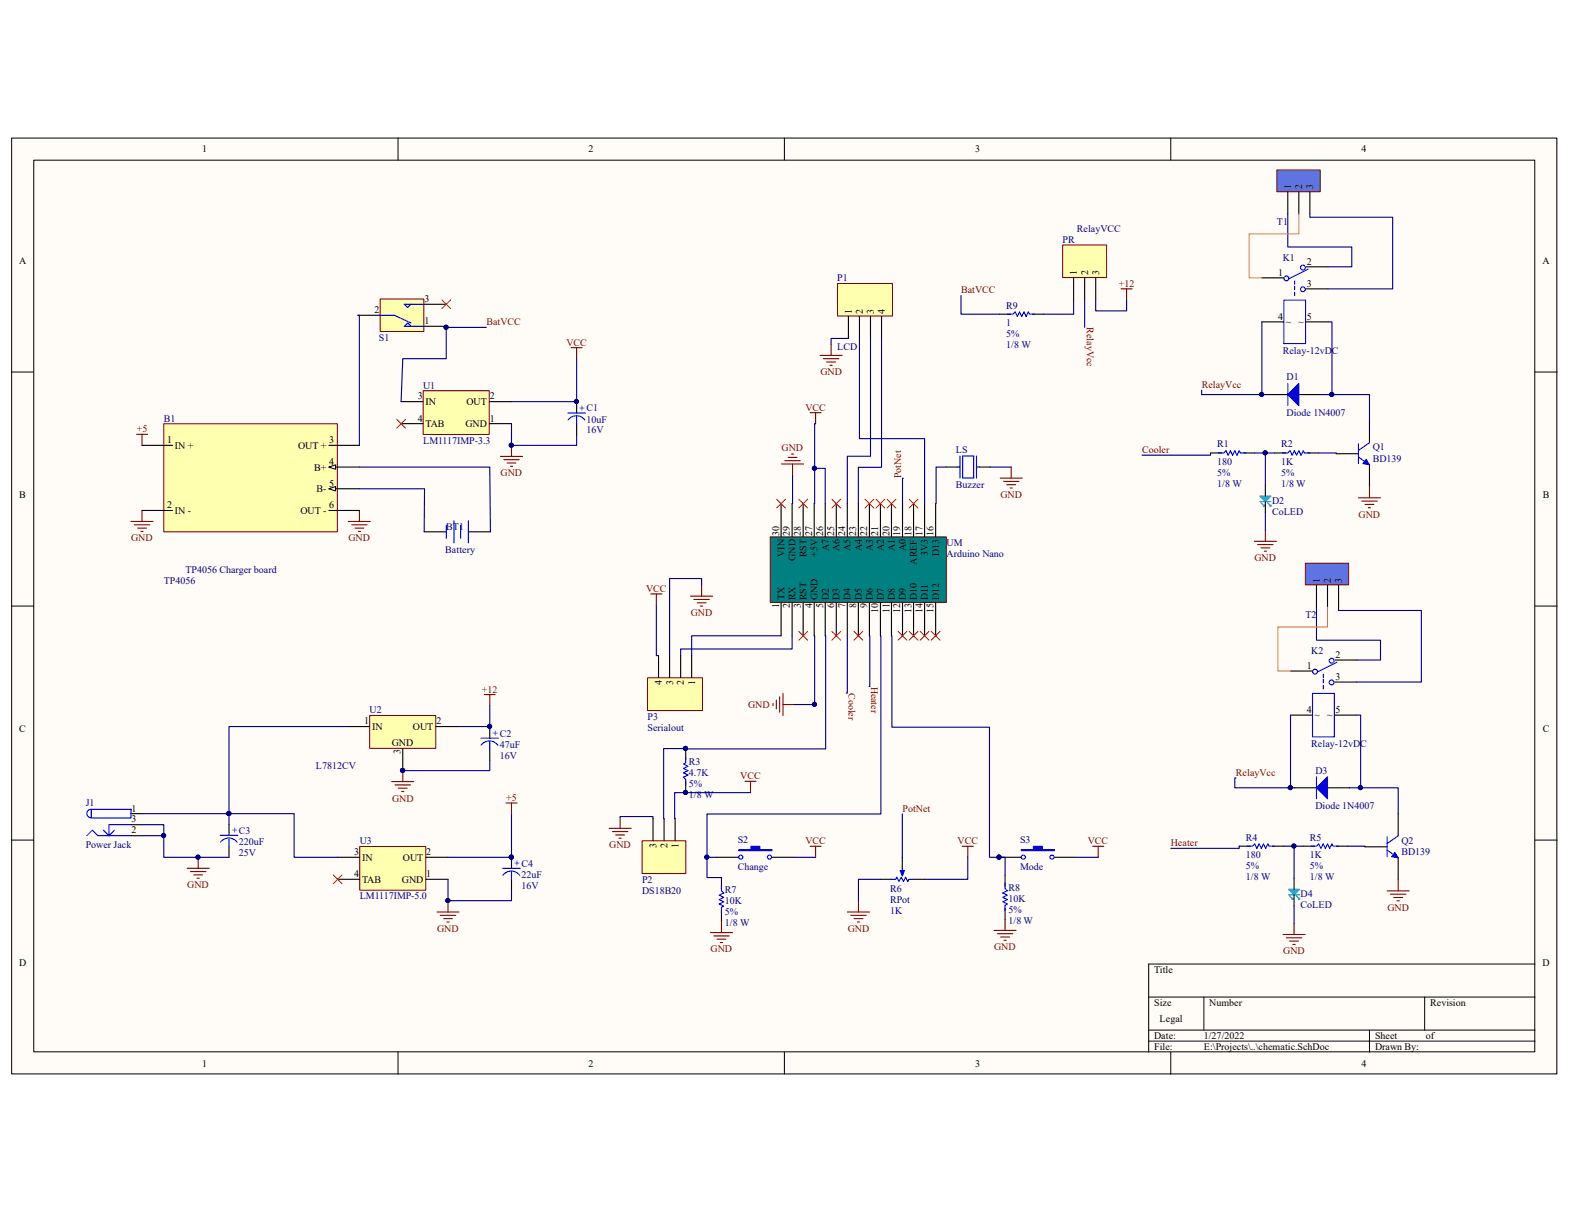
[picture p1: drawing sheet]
<svg xmlns="http://www.w3.org/2000/svg" width="279mm" height="216mm" viewBox="0 0 279 216" stroke-linecap="round" stroke-linejoin="round" font-family="sans-serif">
<path d="M2.1 24.6h275.1v166.7h-275.1z" fill="#fffcf8"/>
<path d="M2.1 24.6h275.1v166.7h-275.1z" fill="none" stroke="#000" stroke-width=".18"/>
<path d="M6.1 28.6h267.2v158.8h-267.2z" fill="#fffcf8"/>
<g fill="none" stroke="#000" stroke-width=".18">
<path d="M6 28.5h267.3v158.9h-267.3zM70.9 24.6v3.9M139.7 24.6v3.9M208.5 24.6v3.9M2.1 66.3h3.9M273.4 66.3h3.9M2.1 108h3.9M273.4 108h3.9M2.1 149.7h3.9M273.4 149.7h3.9M204.6 177.6h68.8M214.4 177.6v5.9"/>
<path d="M253.7 177.6v5.9M273.4 171.7h-68.8v15.7M70.9 187.4v3.9M139.7 187.4v3.9M204.6 183.5h68.8M204.6 185.5h68.8M208.5 187.4v3.9M243.9 183.5v3.9"/>
</g>
<path d="M241.9 79.1v3.5M243.9 78.9l-2 1.3M170.4 83.2h.5M170.9 81.2v4M171.4 81.2h2v4h-2zM173.9 81.2v4M173.9 83.2h.5M241.9 81.4l2 1.4" fill="none" stroke="#00f" stroke-width=".2"/>
<path d="M243.9 74.9v4M168.5 83.2h1.9M174.4 83.2h1.9M225.3 86.4v2M225.3 89.4v1.9M238 80.8h3.9M243.9 82.8v3.9" fill="none" stroke="#000" stroke-width=".2"/>
<path d="M224.3 88.4h2l-1 1zM224.3 89.4h2M224.5 89.6l.6 .5v-.1M224.5 88.4l.6 .6h.2l.4-.4h-.8l.4 .2-.2-.2M224.7 88.6h1.2l-.6 .6zM224.9 90.1h.2M225.5 88.6l-.2 .2M225.7 89.6l.6 .5M226.1 88.4l-.2 .2M226.1 90.1h.2M226.3 90v.1" fill="none" stroke="#009cca" stroke-width=".2"/>
<path d="M243.3 81.8l.6 1-1.2-.2z" fill="#00f"/>
<path d="M243.3 81.8l.6 1-1.2-.2z" fill="none" stroke="#00f" stroke-width=".18"/>
<path d="M224.7 49.5h3.9M224.7 57.3h3.9M232.6 47.5h3.9M232.6 51.5h3.9M232.6 57.3h3.9" fill="none" stroke="#000" stroke-width=".2"/>
<g fill="none" stroke="#00f" stroke-width=".2">
<path d="M228.6 53.5h3.9v7.7h-3.9v-7.6M230.5 50v.7M230.5 51v.6M230.5 52.1v.6M233 47.9l-3.4 1.7"/>
<circle cx="229.1" cy="49.6" r=".43"/>
<circle cx="232" cy="47.7" r=".43"/>
<circle cx="232" cy="51.5" r=".43"/>
</g>
<path d="M178.1 85.2h3.9M178.7 85.8h2.8M179.3 86.3h1.6M179.9 86.9h.4M180.1 83.2v2" fill="none" stroke="#800000" stroke-width=".2"/>
<path d="M64.1 150.8h11.7v7.8h-11.7z" fill="#ffffb0"/>
<path d="M64.1 150.8h11.7v7.8h-11.7z" fill="none" stroke="#800000" stroke-width=".18"/>
<path d="M60.1 152.7h4M60.1 156.6h4M75.9 152.7h3.9M75.9 156.6h3.9" fill="none" stroke="#000" stroke-width=".2"/>
<path d="M75.4 69.6h11.7v7.8h-11.7z" fill="#ffffb0"/>
<path d="M75.4 69.6h11.7v7.8h-11.7z" fill="none" stroke="#800000" stroke-width=".18"/>
<path d="M71.4 71.5h4M71.4 75.5h4M87.2 71.5h3.9M87.2 75.5h3.9" fill="none" stroke="#000" stroke-width=".2"/>
<path d="M65.9 127.5h11.7v5.8h-11.7z" fill="#ffffb0"/>
<path d="M65.8 127.5h11.8v5.8h-11.8z" fill="none" stroke="#800000" stroke-width=".18"/>
<g fill="none" stroke="#000" stroke-width=".2">
<path d="M102.7 71.6v2M102.7 75.5v2M61.9 129.4h3.9M71.7 133.3v4M77.6 129.4h4M87.2 129.5v2M87.2 133.5v1.9M23.3 144.9h2M23.3 148.9h2M23.3 146.9h2M40.8 146.8v2M40.8 150.8v1.9"/>
<path d="M91.1 152.7v2M91.1 156.6v2"/>
</g>
<g fill="#000080" stroke="#000080" stroke-width=".18">
<circle cx="71.7" cy="137.2" r=".37"/>
<circle cx="91.1" cy="152.7" r=".37"/>
<circle cx="91.1" cy="79.3" r=".37"/>
</g>
<g fill="none" stroke="#00f" stroke-width=".2">
<path d="M101.1 73.6h3.2M101.2 74.8a1.84 1.84 0 0 1 2.9 0M102.7 74.2v1.3M85.6 131.5h3.2M85.7 132.7a1.86 1.86 0 0 1 3 .1M87.2 132.1v1.4M15.5 148.9l.9-1 1 1h5.9M16.2 144.2a.75 .75 0 0 0-.7 .7 .75 .75 0 0 0 .7 .8M16.2 144.2h7.1v1.5h-7.1zM20.4 147.9l-1 1M23.3 146.9h-3.9v2l-1-1M39.2 148.8h3.2"/>
<path d="M39.3 150a1.85 1.85 0 0 1 2.9 0M40.8 149.4v1.4M89.5 154.7h3.2M89.6 155.9a1.85 1.85 0 0 1 3 0M91.1 155.3v1.3"/>
</g>
<g fill="none" stroke="#800000" stroke-width=".2">
<path d="M91.1 79.3v2M23.3 92.9h4M23.9 93.5h2.8M24.5 94.1h1.6M25.1 94.7h.4M25.3 90.9v2M62 92.9h4M62.6 93.5h2.8M63.2 94.1h1.6M63.8 94.7h.4M64 90.9v2M89.1 81.3h4"/>
<path d="M89.7 81.9h2.8M90.3 82.5h1.6M90.9 83.1h.4M69.8 139.2h3.9M70.3 139.8h2.8M71.7 137.3v1.9M70.9 140.4h1.6M71.5 141h.4M77.8 162.5h3.9M78.4 163.1h2.8M79 163.6h1.6M79.6 164.2h.4"/>
<path d="M79.8 160.5v2"/>
</g>
<path d="M70.6 74.7l1.6 1.6M72.2 74.7l-1.6 1.6M59.3 155.9l1.6 1.5M60.9 155.9l-1.6 1.5" fill="none" stroke="#f00" stroke-width=".18"/>
<path d="M67.7 53.3h7.8v5.8h-7.8z" fill="#ffffb0"/>
<path d="M67.7 53.3h7.8v5.8h-7.8z" fill="none" stroke="#800000" stroke-width=".18"/>
<path d="M63.7 56.2h4M75.5 58.1h4M75.5 54.2h4M75.5 94.7h4M83.4 94.7h3.9M156.7 156.6h2M162.6 156.6h2" fill="none" stroke="#000" stroke-width=".2"/>
<path d="M67.7 56.2h2.5l3 1.3M73.2 54.2l-.6 .6-.6-.6h3.5M73.2 58.1l-.6-.6-.6 .6h3.5M79.5 93.6v2.3M80.8 92.8v3.9M82 93.6v2.3M83.4 92.8v3.9M160.7 154.7v1" fill="none" stroke="#00f" stroke-width=".2"/>
<path d="M78.7 53.4l1.6 1.6M80.3 53.4l-1.6 1.6" fill="none" stroke="#f00" stroke-width=".18"/>
<g fill="none" stroke="#800000" stroke-width=".2">
<path d="M146 63.3h4M146.6 63.9h2.8M147.2 64.5h1.6M147.8 65.1h.4M148 61.3v2M139.2 82.7h3.9M139.8 82.1h2.7M140.3 81.5h1.6M140.9 80.9h.4M141.1 82.7v1.9M137.7 125.3v.4M138.2 124.7v1.6"/>
<path d="M138.8 124.1v2.8M139.4 123.5v4M139.4 125.5h2"/>
</g>
<path d="M160.3 155.1h.8l-.4 1z" fill="#00f"/>
<path d="M158.7 156.6h.8l.2-.4 .4 .8 .4-.8 .4 .8 .4-.8 .4 .8 .2-.4h.7M160.3 155.1h.8l-.4 1z" fill="none" stroke="#00f" stroke-width=".2"/>
<path d="M127.6 152.7h4M137.5 152.7h3.9M160.7 152.7v2" fill="none" stroke="#000" stroke-width=".2"/>
<path d="M131.6 151.3h2.1v-.5h1.6v.5h2.2v.2h-5.9z" fill-rule="evenodd" fill="#00f"/>
<g fill="none" stroke="#00f" stroke-width=".2">
<path d="M128.5 157.7v1l.4 .4-.8 .4 .8 .4-.8 .3 .8 .4-.8 .4 .8 .4-.4 .2v1M131.6 151.3h2.1v-.5h1.6v.5h2.2v.2h-5.9z"/>
<circle cx="131.9" cy="152.7" r=".37"/>
<circle cx="137" cy="152.7" r=".37"/>
</g>
<path d="M128.5 156.3v2M177.9 152.7h4M187.8 152.7h3.9M128.5 162.2v2" fill="none" stroke="#000" stroke-width=".2"/>
<g fill="none" stroke="#800000" stroke-width=".2">
<path d="M24.3 77.4h2M25.3 77.4v1.9M101.7 61.9h2M102.7 61.9v2M144.3 73.5h1.9M145.2 73.5v2M86.2 123.7h2M87.2 123.7v2M90.1 143h2M91.1 143v2M144.3 150.8h1.9M145.2 150.8v1.9"/>
<path d="M171.3 150.8h2M172.3 150.8v1.9M126.5 166.1h3.9M127.1 166.7h2.8M127.7 167.3h1.6M128.3 167.9h.4M128.5 164.2v1.9M150.9 162.5h3.9M151.5 163.1h2.7M152.1 163.6h1.6M152.7 164.2h.4M152.9 160.5v2"/>
</g>
<circle cx="177.9" cy="152.7" r=".37" fill="#000080" stroke="#000080" stroke-width=".18"/>
<path d="M181.9 151.3h2.1v-.5h1.6v.5h2.2v.2h-5.9z" fill-rule="evenodd" fill="#00f"/>
<g fill="none" stroke="#00f" stroke-width=".2">
<path d="M216.9 80.7h1l.4-.4 .4 .8 .4-.8 .4 .8 .4-.8 .4 .8 .4-.8 .2 .4h1M228.3 80.7h1l.4-.4 .4 .8 .4-.8 .4 .8 .4-.8 .4 .8 .4-.8 .2 .4h1M122.1 134.9v1l-.4 .2 .8 .4-.8 .4 .8 .4-.8 .4 .8 .4-.8 .4 .4 .3v1M179 157.3v1l.4 .4-.8 .4 .8 .4-.8 .4 .8 .3-.8 .4 .8 .4-.4 .2v1M181.9 151.3h2.1v-.5h1.6v.5h2.2v.2h-5.9z"/>
<circle cx="182.2" cy="152.7" r=".37"/>
<circle cx="187.3" cy="152.7" r=".37"/>
</g>
<g fill="#000080" stroke="#000080" stroke-width=".18">
<circle cx="177.9" cy="152.7" r=".37"/>
<circle cx="122.1" cy="141.2" r=".37"/>
<circle cx="122.1" cy="133.3" r=".37"/>
</g>
<path d="M225.4 70.3h3.9M231.3 70.3h3.9M215.6 80.7h1.9M221.5 80.7h1.9M227 80.7h1.9M232.9 80.7h1.9M122.1 133.3v2M122.1 139.2v2M179 155.9v2M179 161.8v2" fill="none" stroke="#000" stroke-width=".2"/>
<g fill="none" stroke="#800000" stroke-width=".2">
<path d="M223.4 96.4h3.9M224 97h2.7M224.5 97.6h1.6M225.1 98.2h.4M225.3 94.5v1.9M132.7 139.2h1.9M133.6 139.2v1.9M108.5 147.6h3.9M109.1 148.1h2.7M109.6 148.7h1.6M110.2 149.3h.4M110.4 145.6v2"/>
<path d="M194.6 150.8h2M195.6 150.8v1.9M177 165.7h3.9M177.6 166.3h2.8M178.2 166.9h1.6M178.8 167.5h.4M179 163.8v1.9"/>
</g>
<path d="M229.3 70.3l2-2v4z" fill="#00f"/>
<path d="M229.3 70.3l2-2v4zM229.3 68.3v4" fill="none" stroke="#00f" stroke-width=".2"/>
<path d="M241.9 88.7h3.9M242.5 89.3h2.7M243.1 89.9h1.6M243.7 90.4h.4M243.9 86.7v2" fill="none" stroke="#800000" stroke-width=".2"/>
<path d="M227.4 30.3h7.7v3.9h-7.7z" fill="#5f74e2"/>
<path d="M227.4 30.3h7.7v3.9h-7.7z" fill="none" stroke="#800000" stroke-width=".18"/>
<path d="M229.3 34.2v3.9M231.3 34.2v3.9M233.3 34.2v3.9M230.4 156.5v1.9M230.4 159.4v2M243.1 150.8h3.9M249 145v3.9M249 152.8v3.9" fill="none" stroke="#000" stroke-width=".2"/>
<path d="M229.5 158.4h1.9l-1 1zM229.5 159.4h1.9M229.7 159.6l.5 .6v-.2M229.7 158.4l.5 .6h.2l.4-.4h-.8l.4 .2-.2-.2M229.9 158.6h1.1l-.6 .6zM230.6 158.6l-.2 .2M230.8 159.6l.6 .6M231.2 158.4l-.2 .2M231.4 160v.2M230 160.2h.2M231.2 160.2h.2" fill="none" stroke="#009cca" stroke-width=".2"/>
<path d="M247 151.4l2 1.4M247 149.1v3.5M249 148.9l-2 1.4" fill="none" stroke="#00f" stroke-width=".2"/>
<path d="M248.4 151.8l.6 1-1.2-.2z" fill="#00f"/>
<path d="M248.4 151.8l.6 1-1.2-.2z" fill="none" stroke="#00f" stroke-width=".18"/>
<path d="M229.8 119.5h3.9M237.7 117.6h3.9M229.8 127.4h3.9M237.7 121.5h3.9M237.7 127.4h3.9M220.7 150.7h1.9M226.6 150.7h1.9M230.5 140.3h3.9M232.1 150.7h1.9M236.4 140.3h3.9M238 150.7h1.9" fill="none" stroke="#000" stroke-width=".2"/>
<g fill="none" stroke="#00f" stroke-width=".2">
<path d="M238.1 118l-3.4 1.7M233.7 123.5h3.9v7.7h-3.9v-7.6M235.7 120.1v.6M235.7 121v.6M235.7 122.1v.6M222 150.7h1l.4-.4 .4 .8 .4-.8 .4 .8 .4-.8 .4 .8 .4-.8 .2 .4h1M233.4 150.7h1l.4-.4 .4 .8 .4-.8 .4 .8 .4-.8 .4 .8 .4-.8 .2 .4h1"/>
<circle cx="234.2" cy="119.6" r=".43"/>
<circle cx="237.1" cy="117.7" r=".43"/>
<circle cx="237.1" cy="121.6" r=".43"/>
</g>
<path d="M228.5 166.5h3.9M229.1 167.1h2.7M229.7 167.6h1.5M230.2 168.2h.4M230.4 164.5v2" fill="none" stroke="#800000" stroke-width=".2"/>
<path d="M234.4 140.3l2-1.9v3.9z" fill="#00f"/>
<path d="M234.4 138.4v3.9M234.4 140.3l2-1.9v3.9z" fill="none" stroke="#00f" stroke-width=".2"/>
<path d="M247 158.7h3.9M247.6 159.3h2.8M248.2 159.9h1.6M249 156.7v2M248.8 160.5h.4" fill="none" stroke="#800000" stroke-width=".2"/>
<path d="M232.5 100.4h7.7v3.8h-7.7z" fill="#5f74e2"/>
<path d="M232.5 100.3h7.7v3.9h-7.7z" fill="none" stroke="#800000" stroke-width=".18"/>
<path d="M234.4 104.2v4M236.4 104.2v4M238.4 104.2v4" fill="none" stroke="#000" stroke-width=".2"/>
<path d="M114.4 149.8h7.7v5.8h-7.7z" fill="#ffffb0"/>
<path d="M114.3 149.8h7.8v5.8h-7.8z" fill="none" stroke="#800000" stroke-width=".18"/>
<path d="M116.3 145.8v4M118.3 145.8v4M120.2 145.8v4" fill="none" stroke="#000" stroke-width=".2"/>
<path d="M149.2 50.5h9.7v5.8h-9.7z" fill="#ffffb0"/>
<path d="M149.1 50.5h9.8v5.8h-9.8z" fill="none" stroke="#800000" stroke-width=".18"/>
<path d="M151.1 56.4v3.9M153 56.4v3.9M155 56.4v3.9M157 56.4v3.9" fill="none" stroke="#000" stroke-width=".2"/>
<path d="M29.2 75.5h30.9v19.2h-30.9z" fill="#ffffb0"/>
<path d="M29.2 75.5h30.9v19.2h-30.9z" fill="none" stroke="#800000" stroke-width=".18"/>
<path d="M25.3 79.3h5.4M58.6 79.3h5.4M25.3 90.9h5.4M58.6 83.2h5.4" fill="none" stroke="#000" stroke-width=".2"/>
<path d="M58.6 83.2l1.2-.4v.8z" fill="#fffcf8"/>
<path d="M58.6 83.2l1.2-.4v.8z" fill="none" stroke="#000" stroke-width=".18"/>
<path d="M58.6 87.1h5.4" fill="none" stroke="#000" stroke-width=".2"/>
<path d="M58.6 87.1l1.2-.4v.8z" fill="#fffcf8"/>
<path d="M58.6 87.1l1.2-.4v.8z" fill="none" stroke="#000" stroke-width=".18"/>
<path d="M58.6 90.9h5.4" fill="none" stroke="#000" stroke-width=".2"/>
<path d="M33.3 154.7h4M33.9 155.3h2.8M34.5 155.9h1.6M35.1 156.4h.4M35.3 152.7v2" fill="none" stroke="#800000" stroke-width=".2"/>
<circle cx="35.3" cy="152.7" r=".37" fill="#000080" stroke="#000080" stroke-width=".18"/>
<path d="M137.2 95.7h31.3v11.6h-31.3z" fill="#008080"/>
<path d="M137.2 95.6h31.3v11.7h-31.3z" fill="none" stroke="#800000" stroke-width=".18"/>
<g fill="none" stroke="#000" stroke-width=".2">
<path d="M139.1 89.7v5.9M141.1 89.7v5.9M143 89.7v5.9M145 89.7v5.9M147 89.7v5.9M148.9 89.7v5.9M150.9 89.7v5.9M152.9 89.7v5.9M154.8 89.7v5.9M156.8 89.7v5.9M158.7 89.7v5.9M160.7 89.7v5.9"/>
<path d="M162.7 89.7v5.9M164.6 89.7v5.9M166.6 89.7v5.9M139.1 107.4v5.9M141.1 107.4v5.9M143 107.4v5.9M145 107.4v5.9M147 107.4v5.9M148.9 107.4v5.9M150.9 107.4v5.9M152.9 107.4v5.9M154.8 107.4v5.9"/>
<path d="M156.8 107.4v5.9M158.7 107.4v5.9M160.7 107.4v5.9M162.7 107.4v5.9M164.6 107.4v5.9M166.6 107.4v5.9"/>
</g>
<g fill="none" stroke="#f00" stroke-width=".18">
<path d="M138.3 88.9l1.6 1.6M139.9 88.9l-1.6 1.6M142.2 88.9l1.6 1.6M143.8 88.9l-1.6 1.6M148.1 88.9l1.6 1.6M149.7 88.9l-1.6 1.6M154 88.9l1.6 1.6M155.6 88.9l-1.6 1.6M156 88.9l1.6 1.6M157.6 88.9l-1.6 1.6M158 88.9l1.5 1.6M159.5 88.9l-1.5 1.6"/>
<path d="M161.9 88.9l1.6 1.6M163.5 88.9l-1.6 1.6M142.2 112.5l1.6 1.5M143.8 112.5l-1.6 1.5M148.1 112.5l1.6 1.5M149.7 112.5l-1.6 1.5M152.1 112.5l1.5 1.5M153.6 112.5l-1.5 1.5M159.9 112.5l1.6 1.5M161.5 112.5l-1.6 1.5M161.9 112.5l1.6 1.5M163.5 112.5l-1.6 1.5"/>
<path d="M163.9 112.5l1.5 1.5M165.4 112.5l-1.5 1.5M165.8 112.5l1.6 1.5M167.4 112.5l-1.6 1.5"/>
</g>
<path d="M189.3 43.7h7.8v5.7h-7.8z" fill="#ffffb0"/>
<path d="M189.2 43.6h7.9v5.8h-7.9z" fill="none" stroke="#800000" stroke-width=".18"/>
<path d="M178 56h2M183.9 56h2M191.2 49.5v3.9M193.2 49.5v3.9M195.1 49.5v3.9" fill="none" stroke="#000" stroke-width=".2"/>
<path d="M199.6 51.5h2M200.6 51.5v1.9" fill="none" stroke="#800000" stroke-width=".2"/>
<g fill="none" stroke="#000080" stroke-width=".2">
<path d="M229.3 38.1v5.9h11.4v3.5h-4.2M233.3 38.1v.6h14.7v12.8h-11.5M63.7 56.2h.3v23.1M79.5 58.3v5.6h-7.8l-.3 7.6M79.5 58.1v.2h7.1M171.1 52.6v3.4h6.9M191.2 53.4v2.6h-5.3M193.2 53.4v4.9M195.1 53.4v2h5.5v-2M224.7 57.3v13h.7M236.5 57.3h.7v13h-2M91.1 75.5v3.8h11.6v-1.8"/>
<path d="M91.1 71.5h11.6M102.7 63.9v7.7M145.2 75.5h-.1l-.1 14.2M151.1 60.3h-3.1v1M153 60.3v17.8h11.6v11.6M155 60.3v21h-4.1v8.4M157 60.3v22.9h-4.1v6.5M214 69.5v.8h10.7M237.2 70.3h6.7v4.6M64 87.1h11.6l-.1 7.6M64 83.2h23.2l.1 11.5M141.1 84.6v5.1"/>
<path d="M160.9 85.2h-.2v4.5M168.5 83.2h-1.8l-.1 6.5M176.3 83.2h3.8M215.6 80.7v.4h-12.2M223.4 80.7h1.9v5.7M225.3 80.7h1.7M225.3 91.3v3.2M234.8 80.7h3.2v.1M145 113.3l.1 12.2M147 113.3v20.1l-28.8-.1 .1 12.5M150.9 113.3v10.2h-.2M154.8 113.3l.1 9h-.1"/>
<path d="M156.8 113.3l.1 31.7h-31v7.7h1.7M158.7 113.3l.1 16.2h17.4v23.2h2.8v3.2M234.4 108.2v5.8h11.4v3.6h-4.2M238.4 108.2v.5h14.7v12.8h-11.5M61.9 129.4h-21.1v15.5h11.6v7.8h7.7M81.6 129.4h5.6v.1M87.2 135.4v1.9h-15.5M87.2 125.7v3.7M141.4 125.5h3.7v.2M220.1 138.6h-.2v1.7h9.9M229.8 127.4v12.9h.7M241.6 127.4h.7v12.9h-2"/>
<path d="M25.3 144.9h15.5v1.9M25.3 148.9h3.9v3.8h11.6M25.3 146.9h3.9v2M79.8 156.6v3.9M91.1 158.6v1.8h-11.3M91.1 145v7.7h-11.3M110.4 145.6v-.1h5.9v.3M125.9 152.7v3.6h2.6M133.6 141.1l-13.5 .1 .1 4.6M141.4 152.7h3.8M156.7 156.6h-3.8v3.9M160.7 145v7.7"/>
<path d="M172.3 152.7v3.9h-7.7M191.8 152.7h3.8M220.7 150.7v.4h-12.2M228.5 150.7h1.9v5.8M230.4 150.7h1.7M239.9 150.7h3.2v.1M242.3 140.3h6.7v4.7M230.4 161.4v3.1"/>
</g>
<g fill="#000080" stroke="#000080" stroke-width=".18">
<circle cx="40.7" cy="144.9" r=".37"/>
<circle cx="29.1" cy="148.8" r=".37"/>
<circle cx="35.3" cy="152.7" r=".37"/>
<circle cx="79.7" cy="160.4" r=".37"/>
<circle cx="87.2" cy="129.4" r=".37"/>
<circle cx="71.7" cy="137.2" r=".37"/>
<circle cx="91.1" cy="152.7" r=".37"/>
<circle cx="91.1" cy="79.3" r=".37"/>
<circle cx="102.7" cy="71.5" r=".37"/>
<circle cx="145" cy="83.4" r=".37"/>
<circle cx="125.9" cy="152.7" r=".37"/>
<circle cx="122.1" cy="141.2" r=".37"/>
<circle cx="122.1" cy="133.3" r=".37"/>
<circle cx="145" cy="125.5" r=".37"/>
<circle cx="225.3" cy="80.7" r=".37"/>
<circle cx="237.2" cy="70.3" r=".37"/>
<circle cx="224.7" cy="70.3" r=".37"/>
<circle cx="230.4" cy="150.7" r=".37"/>
<circle cx="242.3" cy="140.3" r=".37"/>
<circle cx="229.8" cy="140.3" r=".37"/>
<circle cx="79.4" cy="58.3" r=".37"/>
<circle cx="177.9" cy="152.7" r=".37"/>
</g>
<path d="M231.3 38.1v3.5h-8.9v7.9h2.3M236.4 108.2v3.5h-8.8v7.8h2.2" fill="none" stroke="#f90" stroke-width=".2"/>
<path d="M179.4 56h1l.4-.4 .4 .8 .4-.8 .3 .8 .4-.8 .4 .8 .4-.8 .2 .4h1" fill="none" stroke="#00f" stroke-width=".2"/>
<path d="M115.4 120.8h9.7v5.8h-9.7z" fill="#ffffb0"/>
<path d="M115.3 120.7h9.8v5.9h-9.8z" fill="none" stroke="#800000" stroke-width=".18"/>
<path d="M117.3 116.8v3.9M119.2 116.8v3.9M121.2 116.8v3.9M123.2 116.8v3.9" fill="none" stroke="#000" stroke-width=".2"/>
<path d="M145.1 83.4h1.9v6.3M116.9 107.8v9h.4M124.9 104.2v-1.1h-5.7v13.7M139.1 113.3h-15.9v3.5M141.1 113.3v2.3h-19.9v1.2" fill="none" stroke="#000080" stroke-width=".2"/>
<path d="M115.9 105.8h2M116.9 105.8v2M123 106.2h3.9M123.6 106.8h2.7M124.2 107.4h1.5M124.7 108h.4M124.9 104.2v2" fill="none" stroke="#800000" stroke-width=".2"/>
<circle cx="145" cy="83.4" r=".37" fill="#000080" stroke="#000080" stroke-width=".18"/>
<g font-size="1.8">
<text x="36" y="27.1">1</text>
<text x="104.8" y="27.1">2</text>
<text x="173.7" y="27.1">3</text>
<text x="242.4" y="27.1">4</text>
<text x="229.9" y="33.7" transform="rotate(-90 229.9 33.7)">1</text>
<text x="231.9" y="33.7" transform="rotate(-90 231.9 33.7)">2</text>
<text x="233.9" y="33.7" transform="rotate(-90 233.9 33.7)">3</text>
<text x="3.4" y="47">A</text>
<text x="232.7" y="47.2">2</text>
<text x="274.7" y="47">A</text>
<text x="75.6" y="53.8">3</text>
<text x="191.8" y="49.1" transform="rotate(-90 191.8 49.1)">1</text>
<text x="193.8" y="49.1" transform="rotate(-90 193.8 49.1)">2</text>
<text x="195.7" y="49.1" transform="rotate(-90 195.7 49.1)">3</text>
<text x="227.6" y="49.1">1</text>
<text x="232.7" y="51.1">3</text>
<text x="66.7" y="55.8">2</text>
<text x="75.6" y="57.7">1</text>
<text x="151.7" y="55.9" transform="rotate(-90 151.7 55.9)">1</text>
<text x="153.6" y="55.9" transform="rotate(-90 153.6 55.9)">2</text>
<text x="155.6" y="55.9" transform="rotate(-90 155.6 55.9)">3</text>
<text x="157.6" y="55.9" transform="rotate(-90 157.6 55.9)">4</text>
<text x="227.6" y="57">4</text>
<text x="229" y="58">~</text>
<text x="231.2" y="58">~</text>
<text x="232.7" y="57">5</text>
<text x="74.4" y="71.2">3</text>
<text x="87.2" y="71.2">2</text>
<text x="74.4" y="75.1">4</text>
<text x="75.8" y="72.1">IN</text>
<text x="75.8" y="76.1">TAB</text>
<text x="82.9" y="76.1">GND</text>
<text x="83.1" y="72.1">OUT</text>
<text x="87.2" y="75.1">1</text>
<text x="29.8" y="79">1</text>
<text x="31.2" y="79.9">IN +</text>
<text x="53.1" y="79.9">OUT +</text>
<text x="56" y="83.8">B+</text>
<text x="58.6" y="79">3</text>
<text x="58.6" y="82.8">4</text>
<text x="3.4" y="88.7">B</text>
<text x="56.3" y="87.7">B-</text>
<text x="58.6" y="86.7">5</text>
<text x="274.7" y="88.7">B</text>
<text x="29.8" y="90.6">2</text>
<text x="31.2" y="91.5">IN -</text>
<text x="53.5" y="91.5">OUT -</text>
<text x="58.6" y="90.6">6</text>
<text x="138.7" y="95.5" transform="rotate(-90 138.7 95.5)">30</text>
<text x="140.7" y="95.5" transform="rotate(-90 140.7 95.5)">29</text>
<text x="142.6" y="95.5" transform="rotate(-90 142.6 95.5)">28</text>
<text x="144.6" y="95.5" transform="rotate(-90 144.6 95.5)">27</text>
<text x="146.6" y="95.5" transform="rotate(-90 146.6 95.5)">26</text>
<text x="148.5" y="95.5" transform="rotate(-90 148.5 95.5)">25</text>
<text x="150.5" y="95.5" transform="rotate(-90 150.5 95.5)">24</text>
<text x="152.5" y="95.5" transform="rotate(-90 152.5 95.5)">23</text>
<text x="154.4" y="95.5" transform="rotate(-90 154.4 95.5)">22</text>
<text x="156.4" y="95.5" transform="rotate(-90 156.4 95.5)">21</text>
<text x="158.4" y="95.5" transform="rotate(-90 158.4 95.5)">20</text>
<text x="160.3" y="95.5" transform="rotate(-90 160.3 95.5)">19</text>
<text x="162.3" y="95.5" transform="rotate(-90 162.3 95.5)">18</text>
<text x="164.3" y="95.5" transform="rotate(-90 164.3 95.5)">17</text>
<text x="166.2" y="95.5" transform="rotate(-90 166.2 95.5)">16</text>
<text x="139.7" y="99.2" transform="rotate(-90 139.7 99.2)">VIN</text>
<text x="141.6" y="99.9" transform="rotate(-90 141.6 99.9)">GND</text>
<text x="143.6" y="99.3" transform="rotate(-90 143.6 99.3)">RST</text>
<text x="145.6" y="99.2" transform="rotate(-90 145.6 99.2)">+5V</text>
<text x="147.6" y="98.2" transform="rotate(-90 147.6 98.2)">A7</text>
<text x="149.5" y="98.2" transform="rotate(-90 149.5 98.2)">A6</text>
<text x="151.5" y="98.2" transform="rotate(-90 151.5 98.2)">A5</text>
<text x="153.5" y="98.2" transform="rotate(-90 153.5 98.2)">A4</text>
<text x="155.4" y="98.2" transform="rotate(-90 155.4 98.2)">A3</text>
<text x="157.4" y="98.2" transform="rotate(-90 157.4 98.2)">A2</text>
<text x="159.3" y="98.2" transform="rotate(-90 159.3 98.2)">A1</text>
<text x="161.3" y="98.2" transform="rotate(-90 161.3 98.2)">A0</text>
<text x="163.3" y="100.6" transform="rotate(-90 163.3 100.6)">AREF</text>
<text x="165.2" y="99.1" transform="rotate(-90 165.2 99.1)">3V3</text>
<text x="167.2" y="99.1" transform="rotate(-90 167.2 99.1)">D13</text>
<text x="139.7" y="106.9" transform="rotate(-90 139.7 106.9)">TX</text>
<text x="141.6" y="106.9" transform="rotate(-90 141.6 106.9)">RX</text>
<text x="143.6" y="106.9" transform="rotate(-90 143.6 106.9)">RST</text>
<text x="145.6" y="106.9" transform="rotate(-90 145.6 106.9)">GND</text>
<text x="147.6" y="106.9" transform="rotate(-90 147.6 106.9)">D2</text>
<text x="149.5" y="106.9" transform="rotate(-90 149.5 106.9)">D3</text>
<text x="151.5" y="106.9" transform="rotate(-90 151.5 106.9)">D4</text>
<text x="153.5" y="106.9" transform="rotate(-90 153.5 106.9)">D5</text>
<text x="155.4" y="106.9" transform="rotate(-90 155.4 106.9)">D6</text>
<text x="157.4" y="106.9" transform="rotate(-90 157.4 106.9)">D7</text>
<text x="159.3" y="106.9" transform="rotate(-90 159.3 106.9)">D8</text>
<text x="161.3" y="106.9" transform="rotate(-90 161.3 106.9)">D9</text>
<text x="163.3" y="106.9" transform="rotate(-90 163.3 106.9)">D10</text>
<text x="165.2" y="106.9" transform="rotate(-90 165.2 106.9)">D11</text>
<text x="167.2" y="106.9" transform="rotate(-90 167.2 106.9)">D12</text>
<text x="235" y="103.8" transform="rotate(-90 235 103.8)">1</text>
<text x="237" y="103.8" transform="rotate(-90 237 103.8)">2</text>
<text x="239" y="103.8" transform="rotate(-90 239 103.8)">3</text>
<text x="138.7" y="108.3" transform="rotate(-90 138.7 108.3)">1</text>
<text x="140.7" y="108.3" transform="rotate(-90 140.7 108.3)">2</text>
<text x="142.6" y="108.3" transform="rotate(-90 142.6 108.3)">3</text>
<text x="144.6" y="108.3" transform="rotate(-90 144.6 108.3)">4</text>
<text x="146.6" y="108.3" transform="rotate(-90 146.6 108.3)">5</text>
<text x="148.5" y="108.3" transform="rotate(-90 148.5 108.3)">6</text>
<text x="150.5" y="108.3" transform="rotate(-90 150.5 108.3)">7</text>
<text x="152.5" y="108.3" transform="rotate(-90 152.5 108.3)">8</text>
<text x="154.4" y="108.3" transform="rotate(-90 154.4 108.3)">9</text>
<text x="156.4" y="109.2" transform="rotate(-90 156.4 109.2)">10</text>
<text x="158.4" y="109.2" transform="rotate(-90 158.4 109.2)">11</text>
<text x="160.3" y="109.2" transform="rotate(-90 160.3 109.2)">12</text>
<text x="162.3" y="109.2" transform="rotate(-90 162.3 109.2)">13</text>
<text x="164.3" y="109.2" transform="rotate(-90 164.3 109.2)">14</text>
<text x="166.2" y="109.2" transform="rotate(-90 166.2 109.2)">15</text>
<text x="232.7" y="119.2">1</text>
<text x="237.8" y="117.2">2</text>
<text x="117.9" y="122" transform="rotate(-90 117.9 122)">4</text>
<text x="119.8" y="122" transform="rotate(-90 119.8 122)">3</text>
<text x="121.8" y="122" transform="rotate(-90 121.8 122)">2</text>
<text x="123.8" y="122" transform="rotate(-90 123.8 122)">1</text>
<text x="237.8" y="121.1">3</text>
<text x="3.4" y="130.4">C</text>
<text x="64.9" y="129">1</text>
<text x="66.3" y="130">IN</text>
<text x="73.5" y="130">OUT</text>
<text x="77.7" y="129">2</text>
<text x="232.7" y="127">4</text>
<text x="234.1" y="128">~</text>
<text x="236.3" y="128">~</text>
<text x="237.8" y="127">5</text>
<text x="274.7" y="130.4">C</text>
<text x="69.8" y="133">GND</text>
<text x="71.3" y="134.3" transform="rotate(-90 71.3 134.3)">3</text>
<text x="23.4" y="144.6">1</text>
<text x="23.4" y="148.5">2</text>
<text x="23.4" y="146.5">3</text>
<text x="63.1" y="152.4">3</text>
<text x="64.5" y="153.3">IN</text>
<text x="71.8" y="153.3">OUT</text>
<text x="75.9" y="152.4">2</text>
<text x="116.9" y="151.1" transform="rotate(-90 116.9 151.1)">3</text>
<text x="118.9" y="151.1" transform="rotate(-90 118.9 151.1)">2</text>
<text x="120.8" y="151.1" transform="rotate(-90 120.8 151.1)">1</text>
<text x="63.1" y="156.3">4</text>
<text x="64.5" y="157.2">TAB</text>
<text x="71.6" y="157.2">GND</text>
<text x="75.9" y="156.3">1</text>
<text x="3.4" y="172.1">D</text>
<text x="205.5" y="173.3">Title</text>
<text x="274.7" y="172.1">D</text>
<text x="205.5" y="179.2">Size</text>
<text x="215.3" y="179.2">Number</text>
<text x="254.7" y="179.2">Revision</text>
<text x="205.5" y="185.1">Date:</text>
<text x="206.5" y="182.1">Legal</text>
<text x="214.4" y="185.1">1/27/2022</text>
<text x="244.9" y="185.1">Sheet</text>
<text x="253.9" y="185.1">of</text>
<text x="36" y="190">1</text>
<text x="104.8" y="190">2</text>
<text x="173.7" y="190">3</text>
<text x="205.5" y="187">File:</text>
<text x="214.4" y="187">E:\Projects\..\chematic.SchDoc</text>
<text x="242.4" y="190">4</text>
<text x="244.9" y="187">Drawn By:</text>
</g>
<g font-size="1.8" fill="#000080">
<text x="191.8" y="41.3">RelayVCC</text>
<text x="227.4" y="40.1">T1</text>
<text x="189.2" y="43.2">PR</text>
<text x="228.4" y="46.6">K1</text>
<text x="149.1" y="50.1">P1</text>
<text x="179.2" y="58.1">1</text>
<text x="179.2" y="55">R9</text>
<text x="67.5" y="60.7">S1</text>
<text x="149.1" y="62.3">LCD</text>
<text x="179.2" y="60.1">5%</text>
<text x="179.2" y="62.1">1/8 W</text>
<text x="228.4" y="63">Relay-12vDC</text>
<text x="75.4" y="69.2">U1</text>
<text x="229.1" y="67.7">D1</text>
<text x="29.2" y="75.1">B1</text>
<text x="104.4" y="75.3">10uF</text>
<text x="104.4" y="77.2">16V</text>
<text x="229.1" y="74">Diode 1N4007</text>
<text x="75.4" y="79">LM1117IMP-3.3</text>
<text x="170.2" y="80.6">LS</text>
<text x="216.7" y="82.8">180</text>
<text x="216.7" y="79.7">R1</text>
<text x="228.1" y="82.8">1K</text>
<text x="228.1" y="79.7">R2</text>
<text x="244.5" y="80.2">Q1</text>
<text x="244.5" y="82.2">BD139</text>
<text x="170.2" y="87">Buzzer</text>
<text x="216.7" y="84.8">5%</text>
<text x="216.7" y="86.8">1/8 W</text>
<text x="226.5" y="89.7">D2</text>
<text x="228.1" y="84.8">5%</text>
<text x="228.1" y="86.8">1/8 W</text>
<text x="79.5" y="94.4">BT1</text>
<text x="226.5" y="91.7">CoLED</text>
<text x="79.3" y="98.5">Battery</text>
<text x="168.6" y="97.2">UM</text>
<text x="168.6" y="99.1">Arduino Nano</text>
<text x="29.2" y="104.1">TP4056</text>
<text x="33" y="102.2">TP4056 Charger board</text>
<text x="232.5" y="110.1">T2</text>
<text x="233.5" y="116.6">K2</text>
<text x="65.8" y="127.1">U2</text>
<text x="115.3" y="128.2">P3</text>
<text x="115.3" y="130.1">Serialout</text>
<text x="56.3" y="136.9">L7812CV</text>
<text x="89" y="133.2">47uF</text>
<text x="89" y="135.2">16V</text>
<text x="122.7" y="136.3">R3</text>
<text x="233.5" y="133">Relay-12vDC</text>
<text x="234.2" y="137.8">D3</text>
<text x="15.3" y="143.6">J1</text>
<text x="122.7" y="138.3">4.7K</text>
<text x="122.7" y="140.2">5%</text>
<text x="122.7" y="142.2">1/8 W</text>
<text x="221.9" y="149.8">R4</text>
<text x="233.3" y="149.8">R5</text>
<text x="234.2" y="144.1">Diode 1N4007</text>
<text x="15.3" y="151">Power Jack</text>
<text x="42.5" y="150.5">220uF</text>
<text x="42.5" y="152.4">25V</text>
<text x="64.1" y="150.4">U3</text>
<text x="131.4" y="150.2">S2</text>
<text x="131.4" y="154.9">Change</text>
<text x="181.7" y="150.2">S3</text>
<text x="181.7" y="154.9">Mode</text>
<text x="221.9" y="152.9">180</text>
<text x="221.9" y="154.9">5%</text>
<text x="233.3" y="152.9">1K</text>
<text x="233.3" y="154.9">5%</text>
<text x="249.6" y="150.3">Q2</text>
<text x="249.6" y="152.2">BD139</text>
<text x="64.1" y="160.2">LM1117IMP-5.0</text>
<text x="92.8" y="156.4">22uF</text>
<text x="92.8" y="158.3">16V</text>
<text x="114.3" y="157.2">P2</text>
<text x="114.3" y="159.2">DS18B20</text>
<text x="129.1" y="161">10K</text>
<text x="129.1" y="159.1">R7</text>
<text x="158.5" y="158.8">R6</text>
<text x="158.5" y="160.8">RPot</text>
<text x="179.6" y="160.7">10K</text>
<text x="179.6" y="158.7">R8</text>
<text x="221.9" y="156.8">1/8 W</text>
<text x="231.6" y="159.8">D4</text>
<text x="231.6" y="161.8">CoLED</text>
<text x="233.3" y="156.8">1/8 W</text>
<text x="129.1" y="163">5%</text>
<text x="129.1" y="165">1/8 W</text>
<text x="158.5" y="162.7">1K</text>
<text x="179.6" y="162.6">5%</text>
<text x="179.6" y="164.6">1/8 W</text>
</g>
<g font-size="1.8" fill="#800000">
<text x="171.2" y="52.2">BatVCC</text>
<text x="199.2" y="51.1">+12</text>
<text x="86.6" y="58">BatVCC</text>
<text x="193.5" y="58.3" transform="rotate(90 193.5 58.3)">RelayVcc</text>
<text x="100.9" y="61.6">VCC</text>
<text x="146.1" y="66.8">GND</text>
<text x="214" y="69.1">RelayVcc</text>
<text x="24.3" y="77">+5</text>
<text x="143.4" y="73.2">VCC</text>
<text x="139.2" y="80.3">GND</text>
<text x="203.4" y="80.7">Cooler</text>
<text x="89.2" y="84.8">GND</text>
<text x="160.5" y="85.2" transform="rotate(-90 160.5 85.2)">PotNet</text>
<text x="178.1" y="88.7">GND</text>
<text x="241.9" y="92.2">GND</text>
<text x="23.4" y="96.4">GND</text>
<text x="62.1" y="96.4">GND</text>
<text x="223.4" y="99.9">GND</text>
<text x="115.1" y="105.4">VCC</text>
<text x="123" y="109.7">GND</text>
<text x="85.8" y="123.4">+12</text>
<text x="151.1" y="123.5" transform="rotate(90 151.1 123.5)">Cooler</text>
<text x="155.2" y="122.3" transform="rotate(90 155.2 122.3)">Heater</text>
<text x="133.2" y="126.1">GND</text>
<text x="69.8" y="142.8">GND</text>
<text x="90.1" y="142.7">+5</text>
<text x="131.8" y="138.8">VCC</text>
<text x="220.1" y="138.2">RelayVcc</text>
<text x="160.7" y="144.6">PotNet</text>
<text x="108.5" y="151.1">GND</text>
<text x="143.4" y="150.4">VCC</text>
<text x="170.5" y="150.4">VCC</text>
<text x="193.7" y="150.4">VCC</text>
<text x="208.5" y="150.7">Heater</text>
<text x="33.4" y="158.2">GND</text>
<text x="77.9" y="166">GND</text>
<text x="151" y="166">GND</text>
<text x="247.1" y="162.3">GND</text>
<text x="126.5" y="169.7">GND</text>
<text x="177" y="169.3">GND</text>
<text x="228.5" y="170">GND</text>
</g>
<g font-size="1.6" fill="#00f">
<text x="103.2" y="73.2">+ C1</text>
<text x="87.8" y="131.1">+ C2</text>
<text x="41.3" y="148.4">+ C3</text>
<text x="91.6" y="154.3">+ C4</text>
</g>
</svg>
